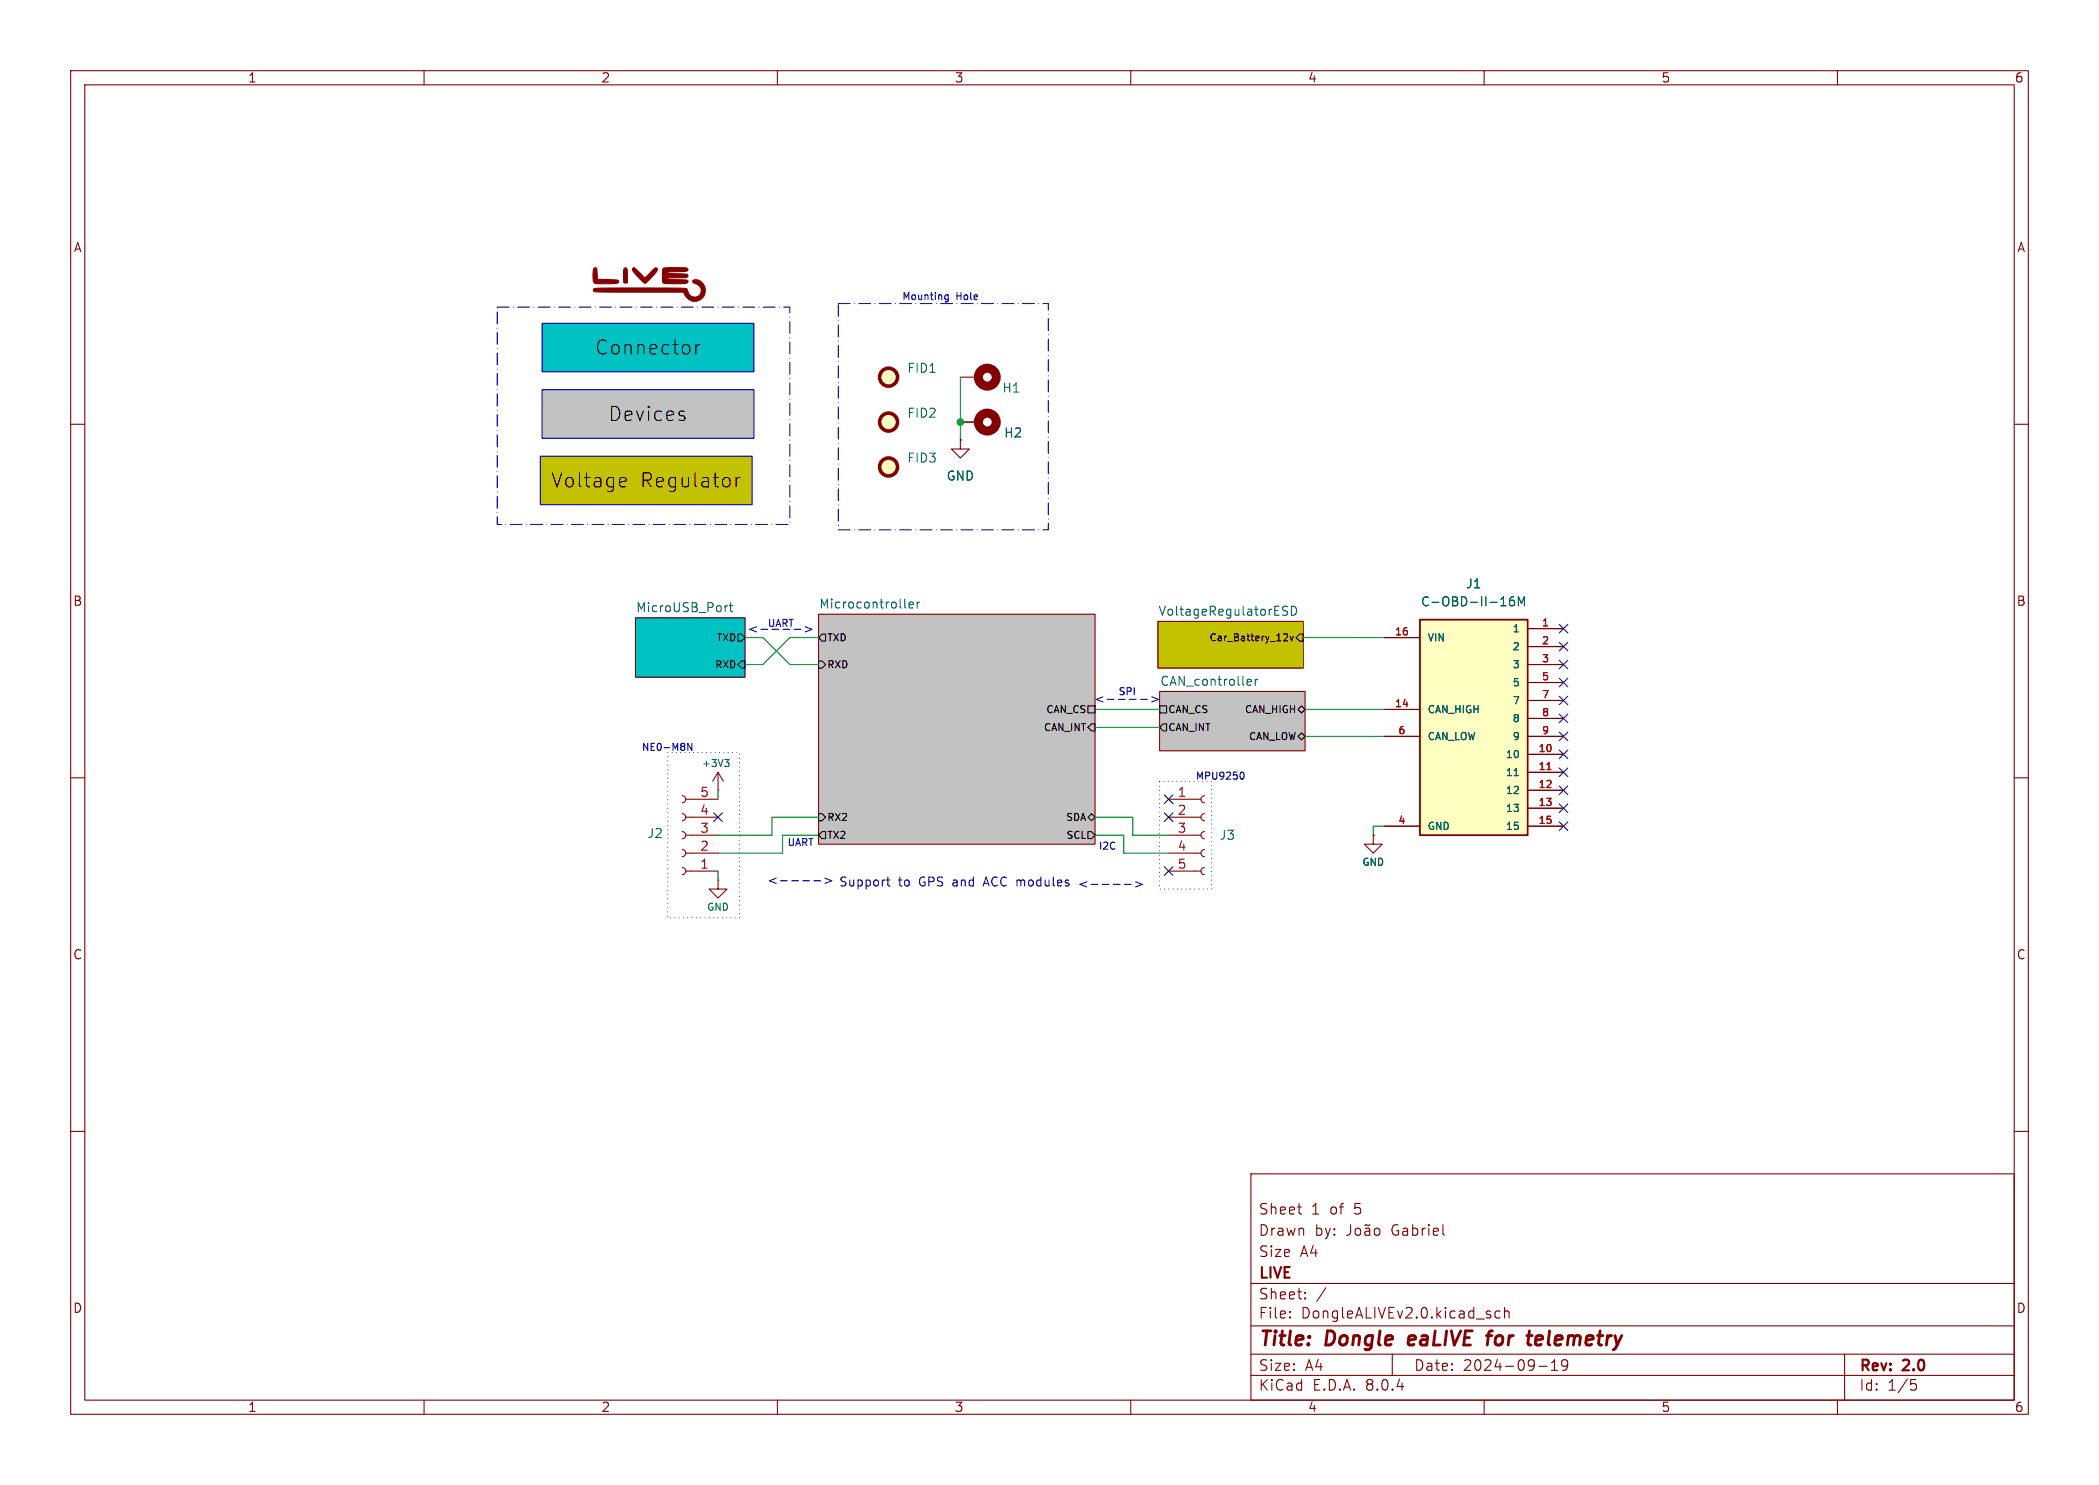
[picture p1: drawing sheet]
<svg xmlns="http://www.w3.org/2000/svg" width="297mm" height="210mm" viewBox="0 0 297 210" stroke-linecap="round" stroke-linejoin="round" font-family="sans-serif">
<g fill="none" stroke="#840000" stroke-width=".15">
<path d="M10 10h277v190h-277zM12 12h273v186h-273zM60 10v2M110 10v2M160 10v2M210 10v2M260 10v2M10 60h2M285 60h2M10 110h2M285 110h2M10 160h2"/>
<path d="M285 160h2M177 166h108v32h-108zM183.6 170.7h.6M184 171.7h.2M191.1 173.2v1.1a.48 .48 0 0 1-.6 .4M191.8 173.8a.41 .41 0 0 1 .4-.1 .41 .41 0 0 1 .3 .3v.4a.41 .41 0 0 1-.4 .3 .41 .41 0 0 1-.4-.3zM193.2 173.8l.1-.1 .4 .1 .1 .9M193.8 174.1h-.5a.29 .29 0 0 0-.2 .3 .29 .29 0 0 0 .2 .3l.5-.1M193.8 173.2l-.2 .1-.3-.1-.2 .1M194.5 173.8a.41 .41 0 0 1 .4-.1 .41 .41 0 0 1 .3 .3v.4a.41 .41 0 0 1-.3 .3 .41 .41 0 0 1-.4-.3zM204.2 174.6l.2 .1M60 198v2"/>
<path d="M110 198v2M160 198v2M177 194.5h108M177 191.5h108M177 187.5h108M177 181.5h108M182.5 186.3h.1l-.1 .1M182.5 186.3v.1M182.5 185.5v.1M182.5 185.5h.1l-.1 .1M184.7 183.6v.1M184.7 183.6h-.1l.1 .1"/>
<path d="M184.7 182.8v.1M184.7 182.8h-.1l.1 .1M187.6 182.1l-1.3 2M197 191.5v3M210 198v2M212.2 185.5l-.4-.1-.3 .3v.4l.2 .2 .1 .1 .4-.1M212.9 185.5a.37 .37 0 0 1 .6 .1v.8M212.9 184.9v1.5M217.7 193.2h1.2M219.5 193.8h.9M219.5 192.7l.5-.4v1.5M221 192.4v.5l.1 .3h.4l.3-.3"/>
<path d="M221.7 192.4a.99 .99 0 0 1-.3 1.4h-.3M260 198v2M261 191.5v6.5M270.4 195.1h.7M270.5 195.7h.4l.3 .3v.3l-.2 .2-.5 .1"/>
</g>
<path d="M199.5 189l-.2 .2-.1 .7 .1 .2 .2 .1M200.3 189.4l-1 .1M210.3 188.9h.8M211.2 188.2l-.4 .1-.1 .2M218 188.9l-.5 .1-.2 .2-.1 .7 .1 .2 .2 .1 .6-.1M218.3 189.4l-1 .1" fill="none" stroke="#840000" stroke-width=".4"/>
<g fill="#c2c2c2" stroke="#c2c2c2" stroke-width=".14">
<path d="M164.1 97.8h20.6v8.4h-20.6z"/>
<path d="M115.8 86.9h39.1v32.5h-39.1z"/>
</g>
<path d="M163.8 87.9h20.6v6.6h-20.6z" fill="#c2c200" stroke="#c2c200" stroke-width=".14"/>
<path d="M89.9 87.4h15.5v8.4h-15.5z" fill="#00c2c2" stroke="#00c2c2" stroke-width=".14"/>
<path d="M76.5 64.5h29.9v6.9h-29.9z" fill="#c2c200"/>
<path d="M76.7 55.1h30v6.9h-30z" fill="#c2c2c2"/>
<path d="M76.7 45.7h30v6.9h-30z" fill="#00c2c2"/>
<g fill="none" stroke="#840000" stroke-width=".15">
<path d="M135.9 59.7h2.5M135.9 53.3h2.5M135.9 62.2v1.3h1.3l-1.3 1.3-1.3-1.3h1.3M135.9 62.2h.1M89.9 87.4h15.5v8.4h-15.5zM115.8 86.9h39.1v32.5h-39.1zM163.8 87.9h20.6v6.6h-20.6zM164.1 97.8h20.6v8.4h-20.6zM96.5 112.5a.51 .51 0 0 1 .5 .5 .51 .51 0 0 1-.5 .5M96.5 115.1a.51 .51 0 0 1 .5 .5 .51 .51 0 0 1-.5 .5M96.5 117.6a.51 .51 0 0 1 .5 .5 .51 .51 0 0 1-.5 .5M97 118.1h4.6"/>
<path d="M97 115.6h4.6M97 113h4.6M101.6 111.8h.1M101.6 109.2l-.8 1.3M101.6 109.2v2.6M101.6 109.2l.8 1.3M165.4 118.1h4.5M165.4 115.6h4.5M165.4 113h4.5M170.4 117.6a.51 .51 0 0 0-.5 .5 .51 .51 0 0 0 .5 .5M170.4 115.1a.51 .51 0 0 0-.5 .5 .51 .51 0 0 0 .5 .5M170.4 112.5a.51 .51 0 0 0-.5 .5 .51 .51 0 0 0 .5 .5"/>
<path d="M194.3 118.1v1.3h1.3l-1.3 1.3-1.3-1.3h1.3M194.3 118.1h.1M96.5 120.1a.51 .51 0 0 1 .5 .6 .51 .51 0 0 1-.5 .5M96.5 122.7a.51 .51 0 0 1 .5 .5 .51 .51 0 0 1-.5 .5M97 123.2h4.6M97 120.7h4.6M101.6 124.5v1.2h1.3l-1.3 1.3-1.3-1.3h1.3M101.6 124.5h.1M165.4 123.2h4.5M165.4 120.7h4.5M170.4 122.7a.51 .51 0 0 0-.5 .5 .51 .51 0 0 0 .5 .5M170.4 120.1a.51 .51 0 0 0-.5 .6 .51 .51 0 0 0 .5 .5"/>
</g>
<g fill="none" stroke="#000" stroke-width=".15">
<path d="M104.4 89.7h.5l.5 .5-.5 .5h-.5zM104.9 93.5h.5v1h-.5l-.5-.5zM115.8 93.5h.5l.5 .5-.5 .5h-.5zM116.3 89.7h.5v1h-.5l-.5-.5zM153.9 99.8h1v1h-1zM164.1 99.8h1v1h-1zM181.8 89.6l.3 .1 .1 .2-.6 .7h.6M182.5 90l.3 .6 .2-.6M183.9 89.7h.5v1h-.5l-.5-.5zM184.2 99.8l.5 .5-.5 .5-.5-.5zM115.8 115.1h.5l.5 .5-.5 .5h-.5zM116.3 117.6h.5v1h-.5l-.5-.5z"/>
<path d="M153.9 117.6h.5l.5 .5-.5 .5h-.5zM154.4 102.4h.5v1h-.5l-.5-.5zM154.4 115.1l.5 .5-.5 .5-.5-.5zM164.6 102.4h.5v1h-.5l-.5-.5zM184.2 103.6l.5 .5-.5 .5-.5-.5z"/>
</g>
<g fill="none" stroke="#006464" stroke-width=".15">
<path d="M103 85.7l-.3 .1M103.2 85.7h.5M103.4 85.2v1.1v.1l.3 .1M128 85.8l.2 .2M128.6 85.6l.6-.2v-.2l-.4-.1-.2 .2 .1 .6h.5M129.8 85.1v.9M130.1 85.1l-.2 .1-.1 .2M176.6 96.1h.4l.1 .3-.6 .1M177 96.9h-.4M177.6 96.1v.8M178 96.1h-.3l-.1 .2M181.6 86.3l.5 .2 .1 .1-.1 .3-.5 .1"/>
<path d="M181.6 85.8h.6M182.7 85.7a.64 .64 0 0 1 .8 .7 .64 .64 0 0 1-.8 .6zM102.5 107.4h.7l-.4 .4 .3 .1 .1 .3-.2 .2h-.3"/>
</g>
<g fill="none" stroke="#840000" stroke-width="1.3">
<circle cx="139.7" cy="53.3" r="1.27"/>
<circle cx="139.7" cy="59.7" r="1.27"/>
</g>
<g fill="#840000" stroke="#840000" stroke-width=".15">
<path d="M88.4 37.9h.1l.2 .1 .1 .6v1.4h-.4a2.27 2.27 0 0 1-.2-1.5z"/>
<path d="M84.1 37.9h.2l.1 .1 .1 1.5 2.7 .1 .3 .1v.2a.67 .67 0 0 1-.7 .2h-2a.59 .59 0 0 1-.9-.6v-1z"/>
<path d="M89.6 37.9a4.2 4.2 0 0 1 1.5 1.3l.2 .1 .2-.2 1.2-1.2 .3 .1a2.39 2.39 0 0 1-1 1.5l-.6 .5a.76 .76 0 0 1-.7-.4l-1.2-1.3v-.3z"/>
<path d="M84 40.8a191.7 191.7 0 0 1 13.2 0v.2a.99 .99 0 0 0 .9 1 .99 .99 0 0 0 1.1-.8v-.5l-.2-.2-.3-.3-.6-.2-.1-.3a1.01 1.01 0 0 1 1.5 .5 1.55 1.55 0 0 1-.6 2.3 1.55 1.55 0 0 1-2.2-1.2h-11.7a1.28 1.28 0 0 1-1-.1z"/>
<path d="M93.8 37.9h.7a8 8 0 0 1 2.8 .1v.3a5.1 5.1 0 0 1-2.1 .1l-.9 .2a6.5 6.5 0 0 0 2.4 .1l.6 .1v.2v.2a8.1 8.1 0 0 1-2.7 .1l-.3 .1a6.2 6.2 0 0 0 2.5 .2h.5v.3a8.6 8.6 0 0 1-3.4 .2v-.1a3.7 3.7 0 0 1-.1-2.1z"/>
</g>
<g fill="#ffffc2" stroke="#ffffc2" stroke-width=".14">
<circle cx="125.7" cy="53.3" r="1.27"/>
<circle cx="125.7" cy="59.7" r="1.27"/>
<circle cx="125.7" cy="66" r="1.27"/>
</g>
<g fill="none" stroke="#840000" stroke-width=".51">
<circle cx="125.7" cy="53.3" r="1.27"/>
<circle cx="125.7" cy="59.7" r="1.27"/>
<circle cx="125.7" cy="66" r="1.27"/>
</g>
<path d="M200.9 87.6h15.3v30.5h-15.3z" fill="#ffffc2"/>
<path d="M200.9 87.6h15.3v30.5h-15.3z" fill="none" stroke="#840000" stroke-width=".25"/>
<g fill="none" stroke="#840000" stroke-width=".15">
<path d="M135.9 59.7h2.5M135.9 62.2h.1M195.8 90.2h5.1M216.2 88.9h5M216.2 91.4h5M216.2 94h5M216.2 96.5h5M216.2 99.1h5M194.3 118.1h.1M195.8 116.8h5.1M195.8 104.1h5.1M195.8 100.3h5.1"/>
<path d="M216.2 106.7h5M216.2 109.2h5M216.2 111.8h5M216.2 114.3h5M216.2 116.8h5M216.2 101.6h5M216.2 104.1h5"/>
</g>
<path d="M212.4 85.7h.7M214.2 84.4a.5 .5 0 0 0-.6 .5v.5l.1 .2 .4 .1 .1-.2 .1-.4-.1-.2h-.4l-.2 .2M214.9 85.7v-1.3l.4 .9 .4-.9v1.3M214.3 109.7h.5" fill="none" stroke="#006464" stroke-width=".15"/>
<path d="M218.9 108.8h.6" fill="none" stroke="#a90000" stroke-width=".15"/>
<g fill="none" stroke="#0000c2" stroke-width=".15">
<path d="M76.7 55.1h30v6.9h-30zM76.7 45.7h30v6.9h-30zM133.7 42.2l.2 .2 .3-.1M134.2 41.7v.8l-.2 .2h-.3M134.2 41.7h-.3l-.2 .2M76.5 64.5h29.9v6.9h-29.9zM112.4 89h.9M113.9 88.6l1 .4-1 .4M156.1 98.5l-1 .4 1 .4M156.7 98.9h.9M159.8 98.9h1M161.4 98.9h1"/>
<path d="M163 98.5l.9 .4-.9 .4M97.9 105.1v1l-.6-1v1M175.7 109.2a.53 .53 0 0 1 .3 .5 .53 .53 0 0 1-.3 .5M113.6 124.6h1M115.2 124.6h.9M116.7 124.2l1 .4-1 .3M125.5 124.5h.4M125.6 124v1.1l.1 .1 .2 .1M157.5 125.1h1M159.1 125.1h1M160.7 124.7l.9 .4-.9 .3"/>
</g>
<path d="M96.6 58.8l.3 .3-.1 .3-.2 .1M96.6 58.1l.2 .1M98.5 48.7v1.4M99 48.7a.51 .51 0 0 0-.5 .4M88 67.5l.5 .1 .1 .4-.9 .2M88.5 68.8l-.5 .1M104.2 67.5v1.4M104.7 67.5a.51 .51 0 0 0-.5 .4" fill="none" stroke="#000" stroke-width=".15"/>
<path d="M70.4 43.4h41.4v30.8h-41.4zM118.6 42.9h29.7v32h-29.7z" fill="none" stroke="#0000c2" stroke-width=".15" stroke-dasharray="1.7 .6 0 .6"/>
<path d="M94.5 106.4h10.1v23.4h-10.1zM164.1 110.5h7.3v15.2h-7.3z" fill="none" stroke="#0000c2" stroke-width=".15" stroke-dasharray="0 .6"/>
<g fill="none" stroke="#009600" stroke-width=".15">
<path d="M135.9 53.3v8.9M107.9 90.2l3.9 3.8h4M115.8 90.2h-4l-3.9 3.8h-2.5M184.4 90.2h11.4M101.6 111.8v1.2M115.8 118.1h-5.1v2.6h-9.1M115.8 115.6h-6.6v2.5h-7.6M154.9 118.1h4.1v2.6h6.4M154.9 115.6h5.4v2.5h5.1M154.9 100.3h9.2M154.9 102.9h9.2M184.7 100.3h11.1"/>
<path d="M184.7 104.1h11.1M195.8 116.8h-1.5v1.3M101.6 123.2v1.3"/>
</g>
<g fill="none" stroke="#000084" stroke-width=".15">
<path d="M220.6 95.9l1.2 1.2M220.6 93.4l1.2 1.2M220.6 88.3l1.2 1.2M220.6 98.5l1.2 1.2M220.6 90.8l1.2 1.2M221.8 95.9l-1.2 1.2M221.8 93.4l-1.2 1.2M221.8 88.3l-1.2 1.2M221.8 98.5l-1.2 1.2M221.8 90.8l-1.2 1.2M101 115l1.2 1.2M102.2 115l-1.2 1.2"/>
<path d="M164.7 112.4l1.3 1.2M164.7 115l1.3 1.2M166 112.4l-1.3 1.2M166 115l-1.3 1.2M220.6 113.7l1.2 1.2M220.6 116.2l1.2 1.2M220.6 103.5l1.2 1.2M220.6 101l1.2 1.2M220.6 106.1l1.2 1.2M220.6 108.6l1.2 1.2M220.6 111.2l1.2 1.2M221.8 113.7l-1.2 1.2"/>
<path d="M221.8 116.2l-1.2 1.2M221.8 103.5l-1.2 1.2M221.8 101l-1.2 1.2M221.8 106.1l-1.2 1.2M221.8 108.6l-1.2 1.2M221.8 111.2l-1.2 1.2M164.7 122.6l1.3 1.2M166 122.6l-1.3 1.2"/>
</g>
<circle cx="135.9" cy="59.7" r=".46" fill="#009600" stroke="#009600" stroke-width=".15"/>
<g font-size="2.8">
<text x="84.1" y="50.4">Connector</text>
<text x="86" y="59.8">Devices</text>
<text x="77.9" y="69.2">Voltage</text>
<text x="90.6" y="69.2">Regulator</text>
</g>
<g font-size="2.8" fill="#840000">
<text x="178" y="190.9">Title:</text>
<text x="187.7" y="190.9">Dongle</text>
<text x="200.2" y="190.9">eaLIVE</text>
<text x="212.1" y="190.9">for</text>
<text x="218.6" y="190.9">telemetry</text>
</g>
<g font-size="2.1" fill="#840000">
<text x="178" y="172">Sheet</text>
<text x="185.5" y="172">1</text>
<text x="188.2" y="172">of</text>
<text x="191.8" y="172">5</text>
<text x="178" y="178">Size</text>
<text x="178" y="175">Drawn</text>
<text x="183.9" y="178">A4</text>
<text x="186" y="175">by:</text>
<text x="197" y="175">Gabriel</text>
<text x="178" y="184">Sheet:</text>
<text x="178" y="181.2">LIVE</text>
<text x="178" y="186.7">File:</text>
<text x="184.1" y="186.7">DongleALIVEv2.0.kicad_sch</text>
<text x="178" y="196.9">KiCad</text>
<text x="178" y="194.1">Size:</text>
<text x="184.7" y="194.1">A4</text>
<text x="185.7" y="196.9">E.D.A.</text>
<text x="193.3" y="196.9">8.0.4</text>
<text x="200" y="194.1">Date:</text>
<text x="207" y="194.1">2024-09-19</text>
<text x="263" y="194.3">Rev:</text>
<text x="263" y="196.9">Id:</text>
<text x="267.1" y="196.9">1/5</text>
<text x="269.4" y="194.3">2.0</text>
</g>
<g font-size="1.8" fill="#840000">
<text x="35" y="11.9">1</text>
<text x="85" y="11.9">2</text>
<text x="135" y="11.9">3</text>
<text x="185" y="11.9">4</text>
<text x="235" y="11.9">5</text>
<text x="285" y="11.9">6</text>
<text x="10.3" y="35.9">A</text>
<text x="285.3" y="35.9">A</text>
<text x="10.3" y="85.9">B</text>
<text x="285.3" y="85.9">B</text>
<text x="10.3" y="135.9">C</text>
<text x="285.3" y="135.9">C</text>
<text x="10.3" y="185.9">D</text>
<text x="285.3" y="185.9">D</text>
<text x="35" y="199.9">1</text>
<text x="85" y="199.9">2</text>
<text x="135" y="199.9">3</text>
<text x="185" y="199.9">4</text>
<text x="235" y="199.9">5</text>
<text x="285" y="199.9">6</text>
</g>
<g font-size="1.8" fill="#006464">
<text x="128.3" y="52.9">FID1</text>
<text x="128.3" y="59.3">FID2</text>
<text x="141.7" y="55.7">H1</text>
<text x="128.3" y="65.6">FID3</text>
<text x="142" y="62.1">H2</text>
<text x="133.9" y="68.2">GND</text>
<text x="207.3" y="83.4">J1</text>
<text x="89.9" y="86.7">MicroUSB_Port</text>
<text x="115.8" y="86.2">Microcontroller</text>
<text x="163.8" y="87.2">VoltageRegulatorESD</text>
<text x="201" y="86">C-OBD-II-16M</text>
<text x="164.1" y="97.1">CAN_controller</text>
<text x="91.5" y="118.7">J2</text>
<text x="172.5" y="119">J3</text>
</g>
<text font-size="1.8" fill="#009600" x="105.7" y="89.8">&lt;----&gt;</text>
<g font-size="1.8" fill="#a90000">
<text x="99" y="112.8">5</text>
<text x="166.6" y="112.8">1</text>
<text x="99" y="117.9">3</text>
<text x="99" y="115.3">4</text>
<text x="166.6" y="115.3">2</text>
<text x="166.6" y="117.9">3</text>
<text x="99" y="122.9">1</text>
<text x="99" y="120.4">2</text>
<text x="166.6" y="120.4">4</text>
<text x="166.6" y="122.9">5</text>
</g>
<g font-size="1.8" fill="#0000c2">
<text x="108.5" y="125.3">&lt;----&gt;</text>
<text x="118.6" y="125.6">Support</text>
<text x="127.1" y="125.6">to</text>
<text x="130.2" y="125.6">GPS and</text>
<text x="139.7" y="125.6">ACC modules &lt;----&gt;</text>
</g>
<g font-size="1.4" fill="#0000c2">
<text x="127.6" y="42.6">Mounting</text>
<text x="135.3" y="42.6">Hole</text>
<text x="108.5" y="88.9">UART</text>
<text x="158.2" y="98.5">SPI</text>
<text x="90.7" y="106.4">NE0-M8N</text>
<text x="169.1" y="110.5">MPU9250</text>
<text x="111.3" y="119.9">UART</text>
<text x="155.4" y="120.4">I2C</text>
</g>
<g font-size="1.4" fill="#a90000">
<text x="197.3" y="89.9">16</text>
<text x="218.1" y="88.6">1</text>
<text x="218.1" y="91.2">2</text>
<text x="218.1" y="93.7">3</text>
<text x="197.3" y="100.1">14</text>
<text x="218.1" y="96.3">5</text>
<text x="218.1" y="98.8">7</text>
<text x="218.1" y="101.3">8</text>
<text x="197.8" y="103.9">6</text>
<text x="217.6" y="106.4">10</text>
<text x="218.1" y="103.9">9</text>
<text x="217.6" y="109">11</text>
<text x="217.6" y="111.5">12</text>
<text x="197.8" y="116.6">4</text>
<text x="217.6" y="114">13</text>
<text x="217.6" y="116.6">15</text>
</g>
<g font-size="1.4" fill="#006464">
<text x="213.9" y="89.6">1</text>
<text x="201.9" y="90.9">VIN</text>
<text x="213.9" y="92.2">2</text>
<text x="213.9" y="94.7">3</text>
<text x="201.9" y="101.1">CAN_HIGH</text>
<text x="213.9" y="97.3">5</text>
<text x="213.9" y="99.8">7</text>
<text x="201.9" y="104.9">CAN_LOW</text>
<text x="212.9" y="107.4">10</text>
<text x="213.9" y="102.3">8</text>
<text x="213.9" y="104.9">9</text>
<text x="99.2" y="108.7">+3V3</text>
<text x="212.9" y="110">11</text>
<text x="212.9" y="112.5">12</text>
<text x="201.9" y="117.6">GND</text>
<text x="212.9" y="115">13</text>
<text x="212.9" y="117.6">15</text>
<text x="192.7" y="122.6">GND</text>
<text x="99.9" y="129">GND</text>
</g>
<g font-size="1.4">
<text x="101.1" y="94.7">RXD</text>
<text x="101.3" y="90.9">TXD</text>
<text x="117" y="90.9">TXD</text>
<text x="117" y="94.7">RXD</text>
<text x="171" y="90.9">Car_Battery_12v</text>
<text x="147.9" y="101.1">CAN_CS</text>
<text x="165.2" y="101.1">CAN_CS</text>
<text x="176" y="101.1">CAN_HIGH</text>
<text x="147.6" y="103.6">CAN_INT</text>
<text x="165.2" y="103.6">CAN_INT</text>
<text x="176.6" y="104.9">CAN_LOW</text>
<text x="117" y="118.8">TX2</text>
<text x="117" y="116.3">RX2</text>
<text x="150.7" y="116.3">SDA</text>
<text x="150.8" y="118.8">SCL</text>
</g>
</svg>
